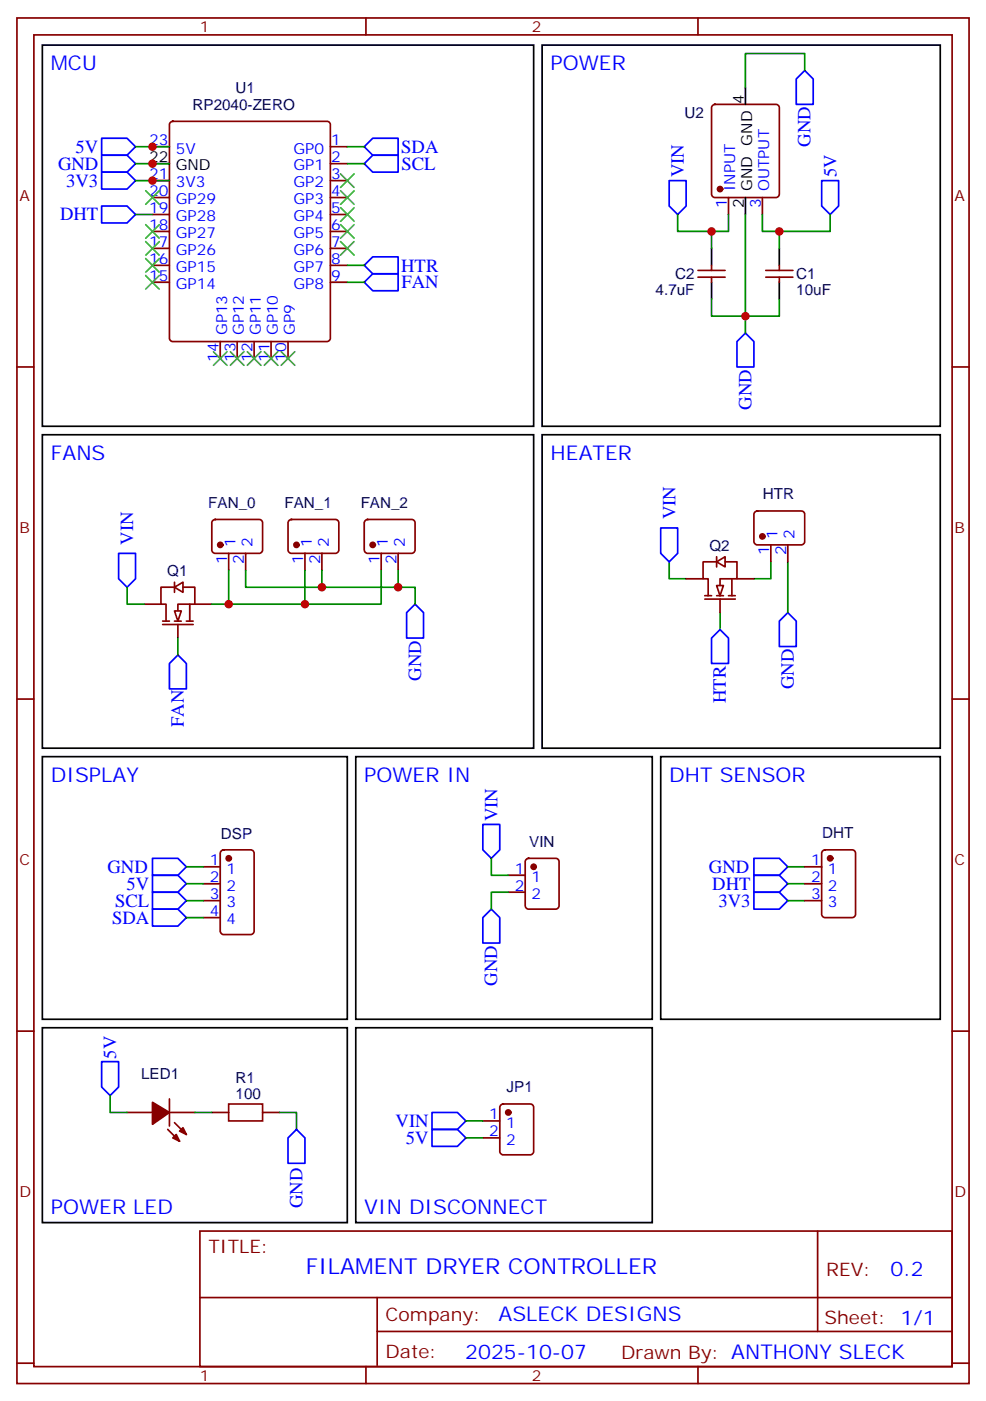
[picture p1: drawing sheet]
<svg xmlns="http://www.w3.org/2000/svg" width="205mm" height="292mm" viewBox="0 0 205 292" stroke-linecap="round" stroke-linejoin="round" font-family="sans-serif">
<g fill="none" stroke="#870000" stroke-width=".35">
<path d="M3.5 3.7h198.3v284.4h-198.3zM7.1 7.3h191.2v277.3h-191.2zM76.2 3.7v3.6M145.3 3.7v3.6M31.7 30.6h3.6M31.7 37.6h3.6M35.5 25.5l.5-.2h32.1a.71 .71 0 0 1 .7 .7v44.4a.76 .76 0 0 1-.7 .7h-32.1a.76 .76 0 0 1-.7-.7v-44.4zM68.8 30.6h3.5M68.8 34.1h3.5M68.8 37.6h3.5M148.4 21.9l.5-.2h12.7a.71 .71 0 0 1 .7 .7v18a.76 .76 0 0 1-.7 .7h-12.7a.76 .76 0 0 1-.7-.7v-18zM31.7 41.1h3.6"/>
<path d="M31.7 44.7h3.6M31.7 48.2h3.6M31.7 51.7h3.6M31.7 55.2h3.6M31.7 58.8h3.6M68.8 41.1h3.5M68.8 44.7h3.5M68.8 48.2h3.5M68.8 51.7h3.5M68.8 55.2h3.5M68.8 58.8h3.5M145.3 57.7h5.7"/>
<path d="M145.3 56.3h5.7M148.2 55.2v1.1M148.2 57.7v1.1M151.7 41.1v3.6M158.7 41.1v3.6M159.5 57.7h5.6M159.5 56.3h5.6M162.3 55.2v1.1M162.3 57.7v1.1M3.5 76.4h3.6M45.9 71.1v3.5M49.4 71.1v3.5"/>
<path d="M52.9 71.1v3.5M56.4 71.1v3.5M60 71.1v3.5M198.3 76.4h3.5M30 125.8h3.5M33.9 129.3h1.4M33.9 130h6.3M36.3 122.3l1.8-1.1v2.1zM36.3 121.2v2.1M36.3 122.3h-2.8v3.5h1.1v3.5M36.3 129.3h1.4M37 130v2.9"/>
<path d="M38.1 122.3h2.5v3.5h-3.6v3.5M38.8 129.3h1.4M39.5 125.8v3.5M40.6 125.8h3.5M3.5 145.6h3.6M198.3 145.6h3.5M3.5 214.7h3.6M198.3 214.7h3.5M41.6 256.3h156.7v28.3h-156.7zM170.3 256.4v20.8M41.7 270.2h156.4M78.5 277.2h119.6"/>
<path d="M78.5 270.2v14.1M3.5 283.8h3.6M76.2 284.6v3.5M145.3 284.6v3.5M198.3 283.8h3.5"/>
</g>
<path d="M155.2 18.2v3.5M31.7 34.1h3.6M148.2 51.7v3.5M148.2 58.8v3.5M155.2 41.1v3.6M162.3 51.7v3.5M162.3 58.8v3.5" fill="none" stroke="#000" stroke-width=".35"/>
<g fill="none" stroke="#3c3" stroke-width=".35">
<path d="M30.3 39.7l2.9 2.8M33.2 39.7l-2.9 2.8M70.9 39.7l2.8 2.8M70.9 36.2l2.8 2.8M73.7 39.7l-2.8 2.8M73.7 36.2l-2.8 2.8M30.3 46.8l2.9 2.8M30.3 50.3l2.9 2.8M30.3 53.8l2.9 2.9M30.3 57.4l2.9 2.8M33.2 46.8l-2.9 2.8M33.2 50.3l-2.9 2.8"/>
<path d="M33.2 53.8l-2.9 2.9M33.2 57.4l-2.9 2.8M70.9 50.3l2.8 2.8M70.9 46.8l2.8 2.8M70.9 43.3l2.8 2.8M73.7 46.8l-2.8 2.8M73.7 50.3l-2.8 2.8M73.7 43.3l-2.8 2.8M44.4 73.2l2.9 2.9M47.3 73.2l-2.9 2.9M48 73.2l2.8 2.9M50.8 73.2l-2.8 2.9"/>
<path d="M51.5 73.2l2.8 2.9M54.3 73.2l-2.8 2.9M55 73.2l2.9 2.9M57.9 73.2l-2.9 2.9M58.6 73.2l2.8 2.9M61.4 73.2l-2.8 2.9"/>
</g>
<path d="M167.6 14.7l1.7 1.7v5.3h-3.5v-5.3zM21.2 28.8h5.3l1.7 1.8-1.7 1.7h-5.3zM21.2 32.3h5.3l1.7 1.8-1.7 1.7h-5.3zM21.2 35.8h5.3l1.7 1.8-1.7 1.8h-5.3zM139.3 37.6h3.6v5.3l-1.8 1.8-1.8-1.8zM171.1 37.6h3.5v5.3l-1.7 1.8-1.8-1.8zM155.2 69.4l1.8 1.7v5.3h-3.5v-5.3z" fill="none" stroke="#00f" stroke-width=".35"/>
<path d="M167.6 14.7v-3.6h-12.4v7.1M28.2 37.6h7.1M28.2 34.1h7.1M28.2 30.6h7.1M141.1 44.7v3.5h7.1M151.7 44.7v3.5h-3.5v3.5M155.2 44.7v24.7M158.7 44.7v3.5h3.6v3.5M172.9 44.7v3.5h-10.6M148.2 62.3v3.5h14.1v-3.5" fill="none" stroke="#008700" stroke-width=".35"/>
<circle cx="149.9" cy="39.4" r=".53" fill="#870000" stroke="#870000" stroke-width=".35"/>
<path d="M36.3 127.2h1.4l-.7 2.1z" fill="#fff" stroke="#870000" stroke-width=".35"/>
<g fill="none" stroke="#00f" stroke-width=".35">
<path d="M75.8 30.6l1.8-1.8h5.3v3.5h-5.3zM77.6 32.3h5.3v3.5h-5.3l-1.8-1.7zM21.2 42.9h5.3l1.7 1.8-1.7 1.7h-5.3zM75.8 58.8l1.8-1.8h5.3v3.5h-5.3zM75.8 55.2l1.8-1.7h5.3v3.5h-5.3zM24.7 115.2h3.5v5.3l-1.7 1.8-1.8-1.8zM137.6 109.9h3.5v5.3l-1.8 1.8-1.7-1.8zM37 136.4l1.8 1.7v5.3h-3.5v-5.3zM86.4 125.8l1.8 1.8v5.3h-3.5v-5.3zM149.9 131.1l1.8 1.8v5.2h-3.5v-5.2zM31.7 178.7h5.3l1.8 1.8-1.8 1.7h-5.3zM100.5 171.7h3.6v5.3l-1.8 1.7-1.8-1.7z"/>
<path d="M157 178.7h5.3l1.7 1.8-1.7 1.7h-5.3zM31.7 182.2h5.3l1.8 1.8-1.8 1.8h-5.3zM31.7 185.8h5.3l1.8 1.7-1.8 1.8h-5.3zM31.7 189.3h5.3l1.8 1.8-1.8 1.7h-5.3zM102.3 189.3l1.8 1.8v5.3h-3.6v-5.3zM157 185.8h5.3l1.7 1.7-1.7 1.8h-5.3zM157 182.2h5.3l1.7 1.8-1.7 1.8h-5.3z"/>
</g>
<g fill="none" stroke="#008700" stroke-width=".35">
<path d="M72.3 30.6h3.5M72.3 34.1h3.5M28.2 44.7h3.5M72.3 55.2h3.5M72.3 58.8h3.5M47.6 118.7v7.1h15.9M51.2 118.7v3.6h15.8M63.5 118.7v7.1h15.9v-7.1M67 118.7v3.6h15.9v-3.6M139.3 117v3.5h3.6M160.5 117v3.5h-3.5M26.5 122.3v3.5h3.5"/>
<path d="M37 132.9v3.5M44.1 125.8h3.5M82.9 122.3h3.5v3.5M149.9 127.6v3.5M102.3 178.7v3.5h3.5M38.8 191.1h3.5M38.8 187.5h3.5M38.8 184h3.5M38.8 180.5h3.5M105.8 185.8h-3.5v3.5M164 187.5h3.6M164 184h3.6"/>
<path d="M164 180.5h3.6"/>
</g>
<g fill="none" stroke="#870000" stroke-width=".35">
<path d="M44.3 108.4l.5-.2h9.2a.71 .71 0 0 1 .7 .7v5.6a.76 .76 0 0 1-.7 .7h-9.2a.76 .76 0 0 1-.7-.7v-5.6zM47.6 115.2v3.5M51.2 115.2v3.5M60.2 108.4l.5-.2h9.1a.71 .71 0 0 1 .8 .7v5.6a.76 .76 0 0 1-.8 .7h-9.1a.76 .76 0 0 1-.7-.7v-5.6zM63.5 115.2v3.5M67 115.2v3.5M76.1 108.4l.5-.2h9.1a.71 .71 0 0 1 .7 .7v5.6a.76 .76 0 0 1-.7 .7h-9.1a.76 .76 0 0 1-.8-.7v-5.6zM79.4 115.2v3.5M82.9 115.2v3.5M149.2 117l1.8-1.1v2.1zM149.2 115.9v2.1M149.2 117h-2.8v3.5h1.1v3.5"/>
<path d="M151 117h2.5v3.5h-3.6v3.5M142.9 120.5h3.5M146.8 124h1.4M146.8 124.7h6.3M149.2 124h1.4M149.9 124.7v2.9M151.7 124h1.4M152.4 120.5v3.5M153.5 120.5h3.5M46.1 177.2l.5-.2h5.6a.71 .71 0 0 1 .7 .7v16.2a.76 .76 0 0 1-.7 .7h-5.6a.76 .76 0 0 1-.7-.7v-16.2zM109.6 178.9l.5-.2h5.6a.71 .71 0 0 1 .7 .7v9.2a.76 .76 0 0 1-.7 .7h-5.6a.76 .76 0 0 1-.7-.7v-9.2zM42.3 180.5h3.6"/>
<path d="M42.3 184h3.6M42.3 187.5h3.6M42.3 191.1h3.6M105.8 185.8h3.6M105.8 182.2h3.6"/>
</g>
<g fill="#870000" stroke="#870000" stroke-width=".35">
<circle cx="45.9" cy="113.5" r=".53"/>
<circle cx="61.7" cy="113.5" r=".53"/>
<circle cx="77.6" cy="113.5" r=".53"/>
<circle cx="111.1" cy="180.5" r=".53"/>
<circle cx="47.6" cy="178.7" r=".53"/>
</g>
<path d="M149.2 121.9h1.4l-.7 2.1z" fill="#fff" stroke="#870000" stroke-width=".35"/>
<path d="M164 127.6l1.8 1.7v5.3h-3.5v-5.3zM21.2 221.1h3.5v5.2l-1.8 1.8-1.7-1.8zM61.7 235.2l1.8 1.7v5.3h-3.5v-5.3zM90 235.2h5.2l1.8 1.7-1.8 1.8h-5.2zM90 231.6h5.2l1.8 1.8-1.8 1.8h-5.2z" fill="none" stroke="#00f" stroke-width=".35"/>
<path d="M164 117v10.6M22.9 228.1v3.5h3.6M40.6 231.6h3.5M58.2 231.6h3.5v3.6M97 233.4h3.5M97 236.9h3.5" fill="none" stroke="#008700" stroke-width=".35"/>
<g fill="none" stroke="#870000" stroke-width=".35">
<path d="M157.2 106.6l.5-.2h9.2a.71 .71 0 0 1 .7 .7v5.6a.76 .76 0 0 1-.7 .8h-9.2a.76 .76 0 0 1-.7-.8v-5.6zM160.5 113.5v3.5M164 113.5v3.5M171.3 177.2l.5-.2h5.6a.71 .71 0 0 1 .8 .7v12.7a.76 .76 0 0 1-.8 .7h-5.6a.76 .76 0 0 1-.7-.7v-12.7zM167.6 180.5h3.5M167.6 184h3.5M167.6 187.5h3.5M26.5 231.6h5.2M34.9 235.2l2.5 2.4M35.3 228.8v5.7M35.3 231.6h5.3M36.3 233.8l2.5 2.4"/>
<path d="M44.1 231.6h3.5M54.7 231.6h3.5M100.5 233.4h3.6M100.5 236.9h3.6M104.3 230.1l.5-.2h5.6a.71 .71 0 0 1 .7 .7v9.1a.76 .76 0 0 1-.7 .8h-5.6a.76 .76 0 0 1-.7-.8v-9.1z"/>
</g>
<g fill="#870000" stroke="#870000" stroke-width=".35">
<path d="M31.7 229.5l3.6 2.1-3.6 2.5z"/>
<path d="M36 236.9l.7-.7 .7 1.4z"/>
<path d="M37.4 235.5l.7-.7 .7 1.4z"/>
<circle cx="158.7" cy="111.7" r=".53"/>
<circle cx="172.9" cy="178.7" r=".53"/>
<circle cx="105.8" cy="231.6" r=".53"/>
</g>
<path d="M8.8 9.4h102.3v79.4h-102.3zM112.9 9.4h82.9v79.4h-82.9zM8.8 90.5h102.3v65.3h-102.3zM112.9 90.5h82.9v65.3h-82.9zM8.8 157.6h63.5v54.6h-63.5zM74.1 157.6h61.7v54.6h-61.7zM137.6 157.6h58.2v54.6h-58.2zM8.8 214h63.5v40.6h-63.5zM74.1 214h61.7v40.6h-61.7z" fill="none" stroke="#000" stroke-width=".35"/>
<path d="M47.6 229.9h7.1v3.5h-7.1z" fill="none" stroke="#a10000" stroke-width=".35"/>
<g fill="#c00">
<circle cx="162.3" cy="48.2" r=".88"/>
<circle cx="148.2" cy="48.2" r=".88"/>
<circle cx="155.2" cy="65.8" r=".88"/>
<circle cx="31.8" cy="30.6" r=".88"/>
<circle cx="31.8" cy="34.1" r=".88"/>
<circle cx="31.8" cy="37.6" r=".88"/>
<circle cx="67" cy="122.3" r=".88"/>
<circle cx="63.5" cy="125.8" r=".88"/>
<circle cx="47.6" cy="125.8" r=".88"/>
<circle cx="82.9" cy="122.3" r=".88"/>
</g>
<text font-size="4.6" fill="#00f" x="63.7" y="265.4">FILAMENT DRYER CONTROLLER</text>
<g font-size="4.2" fill="#00f">
<text x="10.6" y="14.7">MCU</text>
<text x="114.7" y="14.7">POWER</text>
<text x="10.6" y="95.8">FANS</text>
<text x="114.7" y="95.8">HEATER</text>
<text x="10.6" y="162.8">DISPLAY</text>
<text x="75.8" y="162.8">POWER IN</text>
<text x="139.3" y="162.8">DHT SENSOR</text>
<text x="10.6" y="252.8">POWER LED</text>
<text x="75.8" y="252.8">VIN DISCONNECT</text>
<text x="185.4" y="265.6">0.2</text>
<text x="103.8" y="275.2">ASLECK DESIGNS</text>
<text x="96.9" y="283">2025-10-07</text>
</g>
<g font-size="3.9" fill="#00f">
<text x="12.1" y="35.3">GND</text>
<text x="15.7" y="31.8">5V</text>
<text x="83.5" y="31.8">SDA</text>
<text x="83.6" y="35.3">SCL</text>
<text x="168.8" y="30.6" transform="rotate(-90 168.8 30.6)">GND</text>
<text x="13.8" y="38.9">3V3</text>
<text x="142.4" y="36.9" transform="rotate(-90 142.4 36.9)">VIN</text>
<text x="174.2" y="36.9" transform="rotate(-90 174.2 36.9)">5V</text>
<text x="12.5" y="45.9">DHT</text>
<text x="83.5" y="56.5">HTR</text>
<text x="83.6" y="60.1">FAN</text>
<text x="156.5" y="85.3" transform="rotate(-90 156.5 85.3)">GND</text>
<text x="27.8" y="113.4" transform="rotate(-90 27.8 113.4)">VIN</text>
<text x="140.7" y="108.1" transform="rotate(-90 140.7 108.1)">VIN</text>
<text x="87.7" y="141.7" transform="rotate(-90 87.7 141.7)">GND</text>
<text x="165.3" y="143.5" transform="rotate(-90 165.3 143.5)">GND</text>
<text x="151.2" y="146.4" transform="rotate(-90 151.2 146.4)">HTR</text>
<text x="38.3" y="151.4" transform="rotate(-90 38.3 151.4)">FAN</text>
<text x="103.6" y="171" transform="rotate(-90 103.6 171)">VIN</text>
<text x="22.4" y="181.8">GND</text>
<text x="26.3" y="185.2">5V</text>
<text x="147.6" y="181.8">GND</text>
<text x="148.3" y="185.3">DHT</text>
<text x="24" y="188.8">SCL</text>
<text x="149.6" y="188.8">3V3</text>
<text x="23.3" y="192.3">SDA</text>
<text x="103.5" y="205.2" transform="rotate(-90 103.5 205.2)">GND</text>
<text x="24.2" y="220.4" transform="rotate(-90 24.2 220.4)">5V</text>
<text x="82.4" y="234.7">VIN</text>
<text x="84.5" y="238.2">5V</text>
<text x="63" y="251.6" transform="rotate(-90 63 251.6)">GND</text>
</g>
<g font-size="3.9" fill="#800">
<text x="43.4" y="260.9">TITLE:</text>
<text x="172" y="265.6">REV:</text>
<text x="80.3" y="275.1">Company:</text>
<text x="171.7" y="275.7">Sheet: 1/1</text>
<text x="80.3" y="282.8">Date:</text>
<text x="129.3" y="282.9">Drawn By: ANTHONY SLECK</text>
</g>
<g font-size="3.2" fill="#800">
<text x="41.6" y="6.7">1</text>
<text x="110.8" y="6.7">2</text>
<text x="4.1" y="41.8">A</text>
<text x="198.8" y="41.8">A</text>
<text x="4.1" y="111">B</text>
<text x="198.8" y="111">B</text>
<text x="4.1" y="180.1">C</text>
<text x="198.8" y="180.1">C</text>
<text x="4.1" y="249.3">D</text>
<text x="198.8" y="249.3">D</text>
<text x="41.6" y="287.5">1</text>
<text x="110.8" y="287.5">2</text>
</g>
<g font-size="3.2" fill="#000080">
<text x="40.1" y="22.9">RP2040-ZERO</text>
<text x="49.1" y="19.4">U1</text>
<text x="142.5" y="24.6">U2</text>
<text x="140.6" y="58.2">C2</text>
<text x="165.8" y="58.2">C1</text>
<text x="136.5" y="61.3">4.7uF</text>
<text x="165.8" y="61.3">10uF</text>
<text x="43.4" y="105.7">FAN_0</text>
<text x="59.2" y="105.7">FAN_1</text>
<text x="75.1" y="105.7">FAN_2</text>
<text x="158.9" y="104">HTR</text>
<text x="34.8" y="119.9">Q1</text>
<text x="147.7" y="114.6">Q2</text>
<text x="46" y="174.6">DSP</text>
<text x="110.2" y="176.3">VIN</text>
<text x="171.2" y="174.6">DHT</text>
<text x="29.4" y="224.6">LED1</text>
<text x="49" y="225.6">R1</text>
<text x="105.5" y="227.5">JP1</text>
<text x="49" y="228.8">100</text>
</g>
<g font-size="3.2">
<text x="154.9" y="21.6" transform="rotate(-90 154.9 21.6)">4</text>
<text x="31.1" y="33.7">22</text>
<text x="36.6" y="35.5">GND</text>
<text x="156.6" y="30.3" transform="rotate(-90 156.6 30.3)">GND</text>
<text x="156.6" y="39.8" transform="rotate(-90 156.6 39.8)">GND</text>
<text x="154.9" y="43.3" transform="rotate(-90 154.9 43.3)">2</text>
</g>
<g font-size="3.2" fill="#00f">
<text x="31.1" y="30.2">23</text>
<text x="36.6" y="32">5V</text>
<text x="61.1" y="32">GP0</text>
<text x="61.1" y="35.5">GP1</text>
<text x="69" y="30.2">1</text>
<text x="69" y="33.7">2</text>
<text x="31.1" y="40.8">20</text>
<text x="31.1" y="37.3">21</text>
<text x="36.6" y="39">3V3</text>
<text x="61.1" y="39">GP2</text>
<text x="69" y="37.3">3</text>
<text x="69" y="40.8">4</text>
<text x="153.1" y="39.8" transform="rotate(-90 153.1 39.8)">INPUT</text>
<text x="160.2" y="39.8" transform="rotate(-90 160.2 39.8)">OUTPUT</text>
<text x="31.1" y="47.8">18</text>
<text x="31.1" y="44.3">19</text>
<text x="36.6" y="46.1">GP28</text>
<text x="36.6" y="42.5">GP29</text>
<text x="61.1" y="42.5">GP3</text>
<text x="61.1" y="46.1">GP4</text>
<text x="69" y="44.3">5</text>
<text x="69" y="47.8">6</text>
<text x="151.3" y="43.3" transform="rotate(-90 151.3 43.3)">1</text>
<text x="158.4" y="43.3" transform="rotate(-90 158.4 43.3)">3</text>
<text x="31.1" y="51.4">17</text>
<text x="36.6" y="53.1">GP26</text>
<text x="36.6" y="49.6">GP27</text>
<text x="61.1" y="49.6">GP5</text>
<text x="61.1" y="53.1">GP6</text>
<text x="69" y="51.4">7</text>
<text x="31.1" y="58.4">15</text>
<text x="31.1" y="54.9">16</text>
<text x="36.6" y="56.7">GP15</text>
<text x="61.1" y="56.7">GP7</text>
<text x="69" y="54.9">8</text>
<text x="69" y="58.4">9</text>
<text x="36.6" y="60.2">GP14</text>
<text x="61.1" y="60.2">GP8</text>
<text x="47.3" y="69.8" transform="rotate(-90 47.3 69.8)">GP13</text>
<text x="50.8" y="69.8" transform="rotate(-90 50.8 69.8)">GP12</text>
<text x="54.3" y="69.8" transform="rotate(-90 54.3 69.8)">GP11</text>
<text x="57.9" y="69.8" transform="rotate(-90 57.9 69.8)">GP10</text>
<text x="61.4" y="69.8" transform="rotate(-90 61.4 69.8)">GP9</text>
<text x="45.5" y="75.3" transform="rotate(-90 45.5 75.3)">14</text>
<text x="49" y="75.3" transform="rotate(-90 49 75.3)">13</text>
<text x="52.6" y="75.3" transform="rotate(-90 52.6 75.3)">12</text>
<text x="56.1" y="75.3" transform="rotate(-90 56.1 75.3)">11</text>
<text x="59.6" y="75.3" transform="rotate(-90 59.6 75.3)">10</text>
<text x="49" y="113.9" transform="rotate(-90 49 113.9)">1</text>
<text x="52.6" y="113.9" transform="rotate(-90 52.6 113.9)">2</text>
<text x="64.9" y="113.9" transform="rotate(-90 64.9 113.9)">1</text>
<text x="68.4" y="113.9" transform="rotate(-90 68.4 113.9)">2</text>
<text x="80.8" y="113.9" transform="rotate(-90 80.8 113.9)">1</text>
<text x="84.3" y="113.9" transform="rotate(-90 84.3 113.9)">2</text>
<text x="161.9" y="112.1" transform="rotate(-90 161.9 112.1)">1</text>
<text x="165.5" y="112.1" transform="rotate(-90 165.5 112.1)">2</text>
<text x="47.3" y="117.4" transform="rotate(-90 47.3 117.4)">1</text>
<text x="50.8" y="117.4" transform="rotate(-90 50.8 117.4)">2</text>
<text x="63.1" y="117.4" transform="rotate(-90 63.1 117.4)">1</text>
<text x="66.7" y="117.4" transform="rotate(-90 66.7 117.4)">2</text>
<text x="79" y="117.4" transform="rotate(-90 79 117.4)">1</text>
<text x="82.5" y="117.4" transform="rotate(-90 82.5 117.4)">2</text>
<text x="160.2" y="115.6" transform="rotate(-90 160.2 115.6)">1</text>
<text x="163.7" y="115.6" transform="rotate(-90 163.7 115.6)">2</text>
<text x="43.7" y="180.1">1</text>
<text x="43.7" y="183.7">2</text>
<text x="47.2" y="181.9">1</text>
<text x="47.2" y="185.4">2</text>
<text x="107.2" y="185.4">2</text>
<text x="107.2" y="181.9">1</text>
<text x="110.7" y="183.7">1</text>
<text x="168.9" y="180.1">1</text>
<text x="168.9" y="183.7">2</text>
<text x="172.4" y="181.9">1</text>
<text x="172.4" y="185.4">2</text>
<text x="43.7" y="187.2">3</text>
<text x="43.7" y="190.7">4</text>
<text x="47.2" y="188.9">3</text>
<text x="110.7" y="187.2">2</text>
<text x="168.9" y="187.2">3</text>
<text x="172.4" y="188.9">3</text>
<text x="47.2" y="192.5">4</text>
<text x="101.9" y="233">1</text>
<text x="101.9" y="236.6">2</text>
<text x="105.4" y="234.8">1</text>
<text x="105.4" y="238.3">2</text>
</g>
</svg>
